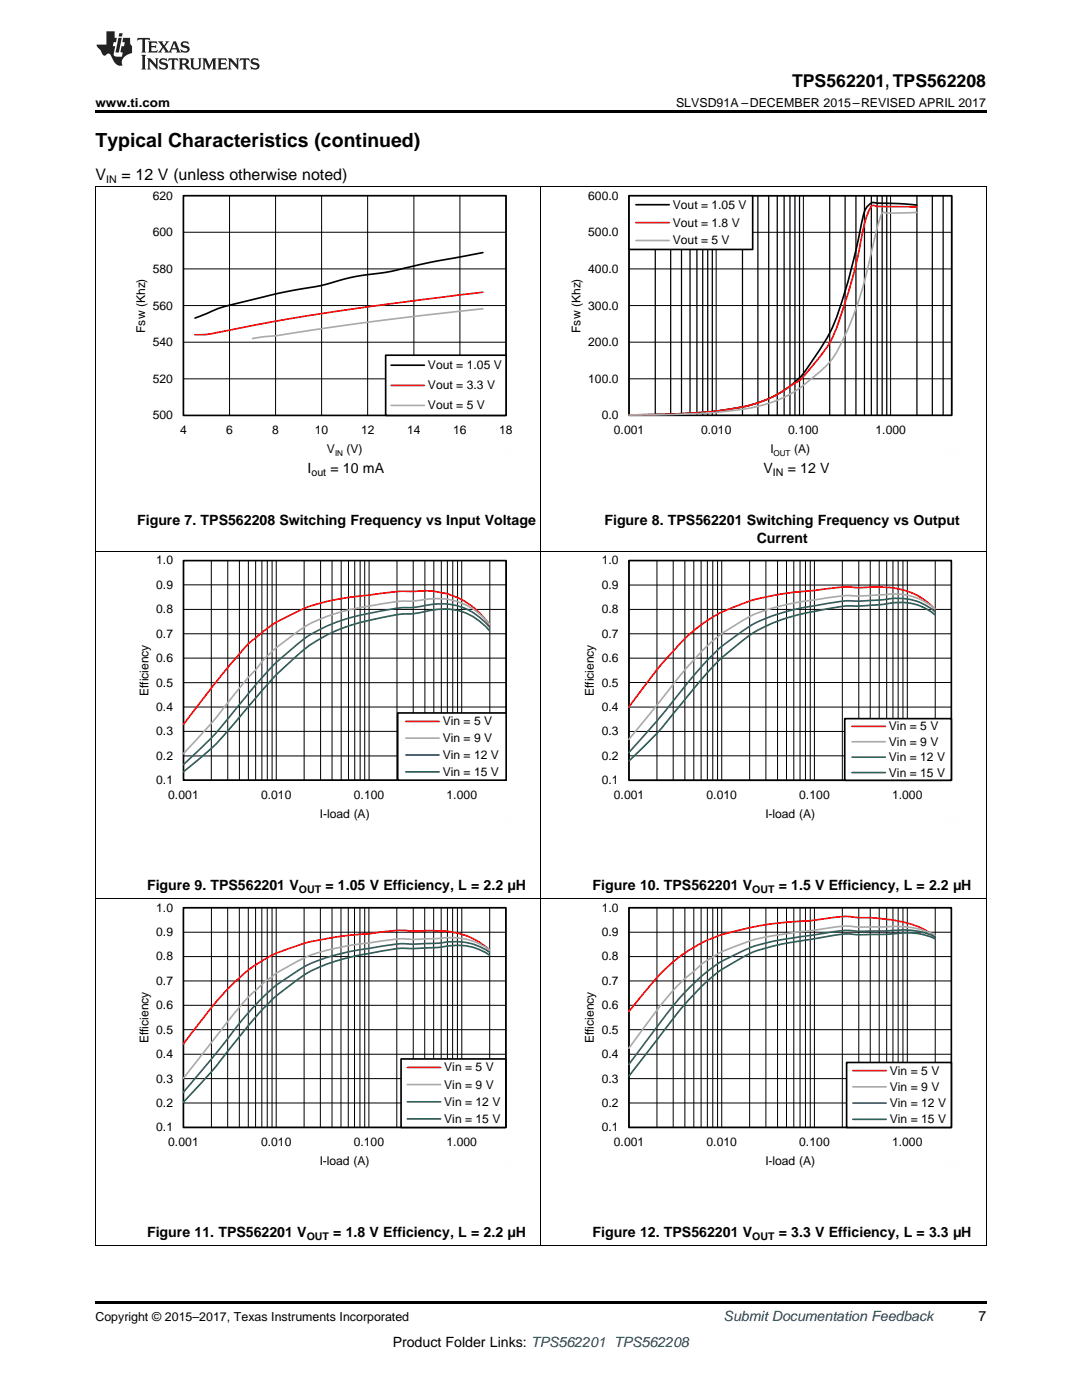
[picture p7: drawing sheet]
<svg xmlns="http://www.w3.org/2000/svg" width="216mm" height="279mm" viewBox="0 0 216 279" stroke-linecap="round" stroke-linejoin="round" font-family="sans-serif">
<path d="M19 259.7h177.8v.5h-177.8z" fill="#000"/>
<g fill="none" stroke="#000" stroke-width=".2">
<path d="M19.1 179.4v69.2M107.9 179.4v69.2M196.8 179.4v69.2M36.6 181.1h64.4v43.9h-64.4zM36.6 195.8h64.4M36.6 190.9h64.4M36.6 186h64.4M42.2 181.1v43.9M45.4 181.1v43.9M47.8 181.1v43.9M49.5 181.1v43.9M51 181.1v43.9"/>
<path d="M52.2 181.1v43.9M53.3 181.1v43.9M54.3 181.1v43.9M55.1 181.1v43.9M60.7 181.1v43.9M63.9 181.1v43.9M66.3 181.1v43.9M68 181.1v43.9M69.5 181.1v43.9M70.7 181.1v43.9M71.8 181.1v43.9M72.8 181.1v43.9"/>
<path d="M73.6 181.1v43.9M79.2 181.1v43.9M82.5 181.1v43.9M84.7 181.1v43.9M86.5 181.1v43.9M88 181.1v43.9M89.3 181.1v43.9M90.3 181.1v43.9M91.3 181.1v43.9M92.1 181.1v43.9M97.7 181.1v43.9M36.6 215.3h64.4"/>
<path d="M36.6 210.4h64.4M36.6 205.5h64.4M36.6 200.6h64.4M36.6 220.1h64.4M19 248.6h177.8"/>
</g>
<path d="M36.6 181.2h64.3v43.8h-64.3z" fill="none" stroke="#000" stroke-width=".33"/>
<path d="M97.7 189.6l-.9-.8-2-1.3a20.1 20.1 0 0 0-10.9-1.7h-1.4a22.9 22.9 0 0 0-7.7 .4l-7.8 .8a41.2 41.2 0 0 0-14.5 4.6 41.3 41.3 0 0 0-11.3 10.7l-4.6 6" fill="none" stroke="#f00" stroke-width=".33"/>
<path d="M97.7 189.6l-2.2-1.3a14.9 14.9 0 0 0-8.6-1l-3.4 .1a32.4 32.4 0 0 0-9.9 .8l-5.2 .7a30.1 30.1 0 0 0-14.4 6.2l-1.5 1.1a56.4 56.4 0 0 0-9.2 10.4l-6.7 8.6" fill="none" stroke="#aaa" stroke-width=".33"/>
<path d="M97.7 190l-2-1.1a13.9 13.9 0 0 0-8.4-.7l-3.8 .2a31.6 31.6 0 0 0-9.9 .9l-4.8 .8a31.1 31.1 0 0 0-13.2 6.2l-3.1 2.6-3.3 3.6-6.4 8.2-6.2 7.3" fill="none" stroke="#295c75" stroke-width=".33"/>
<path d="M97.7 190.6l-1.8-1a12.7 12.7 0 0 0-8.2-.5l-4.2 .2a41.6 41.6 0 0 0-11 1.2l-2.7 .5a29.7 29.7 0 0 0-13.6 6.9l-1.6 1.3-2.4 2.4-5.2 6.2a109.4 109.4 0 0 1-10.4 12.2" fill="none" stroke="#286b49" stroke-width=".33"/>
<path d="M80 211.3h20.9v13.7h-20.9z" fill-rule="evenodd" fill="#fff"/>
<path d="M125.5 181.2h64.3v43.8h-64.3zM80 211.3h20.9v13.7h-20.9z" fill="none" stroke="#000" stroke-width=".33"/>
<path d="M186.6 186.9l-.9-.7-2.2-1.1-3.3-1.1-2.1-.4-3.3-.4-3.4-.1a16.5 16.5 0 0 0-6.6 .2l-3.1 .4-5.8 .5a60.6 60.6 0 0 0-13.9 3.1 31.6 31.6 0 0 0-13.3 10.6l-3.2 4M81.3 213h6.6" fill="none" stroke="#f00" stroke-width=".33"/>
<path d="M186.6 186.7l-.9-.5-2-.7-2.2-.4-3.4-.2-6.7 .1a16.3 16.3 0 0 0-6.6 .3l-8.2 1.1a36.6 36.6 0 0 0-15.2 5.1l-1.5 1-.8 .8a43.1 43.1 0 0 0-9.5 10.3l-4.1 5.6M81.3 216.4h6.6" fill="none" stroke="#aaa" stroke-width=".33"/>
<path d="M186.6 187l-2-.8-2.8-.6-10.4 .3a16.5 16.5 0 0 0-6.6 .3l-7.5 1.1a34.2 34.2 0 0 0-14 4.9l-3.4 2.7a57.9 57.9 0 0 0-9.3 10.7l-5.1 6.8M81.3 219.9h6.6" fill="none" stroke="#295c75" stroke-width=".33"/>
<path d="M186.6 187.3l-2.2-.7-2.6-.4-5.2 .3-5.2 .1a16.2 16.2 0 0 0-6.6 .3l-7.9 1.3a35.8 35.8 0 0 0-7.9 2.4l-1.5 .9a36 36 0 0 0-11.2 9.3l-10.8 14M81.3 223.3h6.6" fill="none" stroke="#286b49" stroke-width=".33"/>
<path d="M22.9 180.1v53.1M35.3 180.1h68.6M103.9 180.1v46.1M22.9 233.1h6.3M97.6 233.1h6.3" fill="none" stroke="#fefefe" stroke-width=".2" stroke-dasharray=".4 .1" stroke-linecap="butt"/>
<g fill="none" stroke="#000" stroke-width=".2">
<path d="M125.5 181.1h64.4v43.9h-64.4zM125.5 195.8h64.4M125.5 190.9h64.4M125.5 186h64.4M131.1 181.1v43.9M134.3 181.1v43.9M136.7 181.1v43.9M138.4 181.1v43.9M139.9 181.1v43.9M141.1 181.1v43.9M142.2 181.1v43.9M143.2 181.1v43.9"/>
<path d="M144 181.1v43.9M149.6 181.1v43.9M152.8 181.1v43.9M155.2 181.1v43.9M156.9 181.1v43.9M158.4 181.1v43.9M159.6 181.1v43.9M160.7 181.1v43.9M161.7 181.1v43.9M162.5 181.1v43.9M168.1 181.1v43.9M171.4 181.1v43.9"/>
<path d="M173.6 181.1v43.9M175.4 181.1v43.9M176.9 181.1v43.9M178.2 181.1v43.9M179.2 181.1v43.9M180.2 181.1v43.9M181 181.1v43.9M186.6 181.1v43.9M125.5 215.3h64.4M125.5 210.4h64.4M125.5 205.5h64.4M125.5 200.6h64.4"/>
<path d="M125.5 220.1h64.4"/>
</g>
<path d="M168.9 212h20.9v13h-20.9z" fill-rule="evenodd" fill="#fff"/>
<path d="M36.6 111.9h64.4v43.8h-64.4zM168.9 212h20.9v13h-20.9z" fill="none" stroke="#000" stroke-width=".33"/>
<path d="M97.7 124.7l-1.8-2.2a15.5 15.5 0 0 0-13.4-4.5 62.8 62.8 0 0 0-10 .9l-4 .5a35.6 35.6 0 0 0-13.4 4.8l-2.3 1.6a27.9 27.9 0 0 0-6.1 6l-3.9 4.8-6.2 8M170.2 213.7h6.6" fill="none" stroke="#f00" stroke-width=".33"/>
<path d="M97.7 124.6l-1.8-1.9a13.5 13.5 0 0 0-12.4-2.9l-.5 .1a59.3 59.3 0 0 0-11.2 1.4l-1.9 .4a31.5 31.5 0 0 0-9.8 3.9l-.7 .5a33.6 33.6 0 0 0-7.4 6.3l-4.9 5.8a110.7 110.7 0 0 1-10.5 12.2M170.2 216.9h6.6" fill="none" stroke="#aaa" stroke-width=".33"/>
<path d="M97.7 125.1l-1.8-1.7a12.3 12.3 0 0 0-11.1-2.6l-1.8 .4a55.2 55.2 0 0 0-11.2 1.6l-1.3 .3a30 30 0 0 0-13.8 7.7l-1.9 1.7-1.7 1.9-5.3 6.2a73.6 73.6 0 0 1-11.2 12M170.2 220.1h6.6" fill="none" stroke="#295c75" stroke-width=".33"/>
<path d="M97.7 125.9l-1.6-1.6a11.6 11.6 0 0 0-10.9-2.3l-2.2 .4a51.7 51.7 0 0 0-11.2 1.8l-1.3 .4a30.7 30.7 0 0 0-13.8 8.6l-2.1 2-6.5 7.6a57.3 57.3 0 0 1-11.5 11.2M170.2 223.4h6.6" fill="none" stroke="#286b49" stroke-width=".33"/>
<path d="M111.8 180.1v53.1M124.2 180.1h68.6M192.8 180.1v46.1M111.8 233.1h6.3M186.5 233.1h6.3" fill="none" stroke="#fefefe" stroke-width=".2" stroke-dasharray=".4 .1" stroke-linecap="butt"/>
<g fill="none" stroke="#000" stroke-width=".2">
<path d="M19.1 110.1v69.3M36.6 111.9h64.4v43.8h-64.4zM36.6 116.7h64.4M42.2 111.9v43.8M45.4 111.9v43.8M47.8 111.9v43.8M49.6 111.9v43.8M51 111.9v43.8M52.3 111.9v43.8M53.3 111.9v43.8M54.3 111.9v43.8M55.1 111.9v43.8"/>
<path d="M60.7 111.9v43.8M64 111.9v43.8M66.3 111.9v43.8M68.1 111.9v43.8M69.5 111.9v43.8M70.8 111.9v43.8M71.9 111.9v43.8M72.8 111.9v43.8M73.6 111.9v43.8M79.2 111.9v43.8M82.5 111.9v43.8M84.8 111.9v43.8"/>
<path d="M86.6 111.9v43.8M88.1 111.9v43.8M89.3 111.9v43.8M90.3 111.9v43.8M91.3 111.9v43.8M92.1 111.9v43.8M97.7 111.9v43.8M107.9 110.1v69.3M196.8 110.1v69.3M36.6 136.2h64.4M36.6 131.3h64.4M36.6 126.5h64.4"/>
<path d="M36.6 121.6h64.4M36.6 150.9h64.4M36.6 146h64.4M36.6 141.1h64.4M19 179.3h177.8"/>
</g>
<path d="M79.4 142.3h21.6v13.4h-21.6z" fill-rule="evenodd" fill="#fff"/>
<path d="M125.5 111.9h64.3v43.8h-64.3zM79.4 142.3h21.6v13.4h-21.6z" fill="none" stroke="#000" stroke-width=".33"/>
<path d="M186.6 121.6l-2-1.8a15.3 15.3 0 0 0-10-2.6l-3.2 .1a38.1 38.1 0 0 0-9.6 .6l-5.5 .6a38.9 38.9 0 0 0-15.2 5.3 35.7 35.7 0 0 0-8 7.5l-2.5 3-5.1 6.8M81 144h6.6" fill="none" stroke="#f00" stroke-width=".33"/>
<path d="M186.6 121.5l-2-1.4a13.3 13.3 0 0 0-8.8-1.4l-3.4 .2a33.2 33.2 0 0 0-9.9 .8l-5.2 .9a31.3 31.3 0 0 0-12.8 5.5l-2.5 2-2.9 2.9a143.9 143.9 0 0 0-9.1 11.1l-4.5 5.5M81 147.3h6.6" fill="none" stroke="#aaa" stroke-width=".33"/>
<path d="M186.6 122.1l-1.8-1.3a12.6 12.6 0 0 0-9-1.1l-3.4 .2a43.8 43.8 0 0 0-11 1.2l-3.7 .7a29.5 29.5 0 0 0-12.6 6.4l-1.6 1.3-3.6 3.6-8.2 10.1-6.2 7M81 150.7h6.6" fill="none" stroke="#295c75" stroke-width=".33"/>
<path d="M186.6 122.7l-1.7-1.1a11.6 11.6 0 0 0-8.7-1l-3.8 .3a43.6 43.6 0 0 0-11.3 1.4l-2 .4a29.5 29.5 0 0 0-13.5 7.2 60.4 60.4 0 0 0-9 9.7l-.3 .4a82.6 82.6 0 0 1-10.8 11.9M81 154h6.6" fill="none" stroke="#286b49" stroke-width=".33"/>
<path d="M22.9 110.8v53.1M35.3 110.8h68.6M103.9 110.8v46.1M22.9 163.8h6.3M97.6 163.8h6.3" fill="none" stroke="#fefefe" stroke-width=".2" stroke-dasharray=".4 .1" stroke-linecap="butt"/>
<g fill="none" stroke="#000" stroke-width=".2">
<path d="M125.5 111.9h64.4v43.8h-64.4zM125.5 116.8h64.4M131.1 111.9v43.8M134.3 111.9v43.8M136.7 111.9v43.8M138.4 111.9v43.8M139.9 111.9v43.8M141.1 111.9v43.8M142.2 111.9v43.8M143.2 111.9v43.8M144 111.9v43.8M149.6 111.9v43.8"/>
<path d="M152.8 111.9v43.8M155.2 111.9v43.8M156.9 111.9v43.8M158.4 111.9v43.8M159.6 111.9v43.8M160.7 111.9v43.8M161.7 111.9v43.8M162.5 111.9v43.8M168.1 111.9v43.8M171.4 111.9v43.8M173.6 111.9v43.8M175.4 111.9v43.8"/>
<path d="M176.9 111.9v43.8M178.2 111.9v43.8M179.2 111.9v43.8M180.2 111.9v43.8M181 111.9v43.8M186.6 111.9v43.8M125.5 136.2h64.4M125.5 131.3h64.4M125.5 126.5h64.4M125.5 121.6h64.4M125.5 150.8h64.4M125.5 146h64.4"/>
<path d="M125.5 141.1h64.4"/>
</g>
<path d="M168.6 143.4h21.2v12.3h-21.2z" fill-rule="evenodd" fill="#fff"/>
<path d="M36.6 39.1h64.4v43.8h-64.4zM96.4 50.4l-9.7 1.8-4.6 1a69.6 69.6 0 0 1-11 2l-2.3 .5a60.5 60.5 0 0 1-11 2.4l-8.3 1.9a39.5 39.5 0 0 0-9.7 3.1l-.9 .4M168.6 143.4h21.2v12.3h-21.2z" fill="none" stroke="#000" stroke-width=".33"/>
<path d="M96.4 58.3l-27.6 3.6-12 1.9-10.1 1.9a40.2 40.2 0 0 1-7.3 1.1h-.5M170 145h6.7" fill="none" stroke="#f00" stroke-width=".33"/>
<path d="M96.4 61.6l-22.1 2.6-18.8 2.8-5.1 .6M170 148h6.7" fill="none" stroke="#aaa" stroke-width=".33"/>
<path d="M170 151.1h6.7" fill="none" stroke="#295c75" stroke-width=".33"/>
<path d="M170 154.2h6.7" fill="none" stroke="#286b49" stroke-width=".33"/>
<path d="M111.8 110.8v53.1M124.2 110.8h68.6M192.8 110.8v46.1M111.8 163.8h6.3M186.5 163.8h6.3" fill="none" stroke="#fefefe" stroke-width=".2" stroke-dasharray=".4 .1" stroke-linecap="butt"/>
<g fill="none" stroke="#000" stroke-width=".2">
<path d="M19.1 37.3v72.8M36.6 39h64.4v43.9h-64.4zM45.8 39v43.9M55 39v43.9M64.2 39v43.9M73.4 39v43.9M82.6 39v43.9M91.8 39v43.9M107.9 37.3v72.8M196.8 37.3v72.8M36.6 53.7h64.4M36.6 46.3h64.4"/>
<path d="M36.6 75.6h64.4M36.6 68.3h64.4M36.6 61h64.4M19 110h177.8"/>
</g>
<path d="M77 70.9h24v12h-24z" fill-rule="evenodd" fill="#fff"/>
<path d="M125.5 39.1h64.4v43.8h-64.4zM182.9 40.9l-3.4-.3-4.5-.1a1.77 1.77 0 0 0-2.3 1.2l-.4 1.1a128 128 0 0 1-6.2 22.6 60.6 60.6 0 0 1-6.5 9.9 22.8 22.8 0 0 1-13.8 6.3l-3.2 .5-4.6 .4-12.5 .3M77 70.9h24v12h-24zM78 72.9h6.7" fill="none" stroke="#000" stroke-width=".33"/>
<path d="M182.9 41.3l-7.9-.1a.92 .92 0 0 0-1.4 .3 37.4 37.4 0 0 0-2.4 9.5 104.4 104.4 0 0 1-5.1 16.4 41.6 41.6 0 0 1-6.8 8.7l-.9 .5a25.7 25.7 0 0 1-13.4 5.2l-2.4 .3-4.9 .4-12.2 .3M78 76.9h6.7" fill="none" stroke="#f00" stroke-width=".33"/>
<path d="M182.9 42.4l-6 .1-.4-.1a.77 .77 0 0 0-.8 .9l-1.5 5.7a72.7 72.7 0 0 1-7.6 21.9 28.3 28.3 0 0 1-6.3 6l-.8 .6a27 27 0 0 1-13.7 4.5l-7.8 .6-12.5 .2M78 80.9h6.7" fill="none" stroke="#aaa" stroke-width=".33"/>
<path d="M22.9 38v53.1M35.3 38h68.6M103.9 38v46.1M22.9 91h6.3M97.6 91h6.3" fill="none" stroke="#fefefe" stroke-width=".2" stroke-dasharray=".4 .1" stroke-linecap="butt"/>
<path d="M142.9 39v43.9M160.3 39v43.9M177.7 39v43.9M189.9 39h-64.4v43.9h64.4M125.5 53.7h64.4M125.5 46.4h64.4M125.5 75.6h64.4M125.5 68.3h64.4M125.5 61h64.4" fill="none" stroke="#000" stroke-width=".2"/>
<g fill="none" stroke="#000" stroke-width=".25">
<path d="M130.8 39.1v43.8M133.8 39.1v43.8M136 39.1v43.8M137.7 39.1v43.8M139.1 39.1v43.8M140.2 39.1v43.8M141.2 39.1v43.8M142.1 39.1v43.8M148.2 39.1v43.8M151.2 39.1v43.8M153.4 39.1v43.8M155.1 39.1v43.8"/>
<path d="M156.5 39.1v43.8M157.6 39.1v43.8M158.6 39.1v43.8M159.5 39.1v43.8M165.6 39.1v43.8M168.6 39.1v43.8M170.8 39.1v43.8M172.5 39.1v43.8M173.9 39.1v43.8M175 39.1v43.8M176 39.1v43.8M176.9 39.1v43.8"/>
<path d="M183 39.1v43.8M186 39.1v43.8M188.2 39.1v43.8M189.9 39.1v43.8"/>
</g>
<path d="M125.5 39.1h24.7v10.7h-24.7z" fill-rule="evenodd" fill="#fff"/>
<path d="M125.5 39.1h24.7v10.7h-24.7zM126.9 40.9h6.6" fill="none" stroke="#000" stroke-width=".33"/>
<path d="M126.9 44.4h6.6" fill="none" stroke="#f00" stroke-width=".33"/>
<path d="M126.9 48h6.6" fill="none" stroke="#aaa" stroke-width=".33"/>
<path d="M111.8 38v53.1M124.2 38h68.6M192.8 38v46.1M111.8 91h6.3M186.5 91h6.3" fill="none" stroke="#fefefe" stroke-width=".2" stroke-dasharray=".4 .1" stroke-linecap="butt"/>
<path d="M19 37.2h177.8" fill="none" stroke="#000" stroke-width=".2"/>
<path d="M19 22h177.8v.5h-177.8z" fill="#000"/>
<g fill="#231f20">
<path d="M27.5 7.6l-.1 .5 .4-.2h.6v.1v2.1l-.2 .4h1l-.3-.4v-2.1l.1-.1h.5l.5 .2-.2-.5zM29.5 8.3l.2 .3v1.5l-.2 .4h1.8l.2-.6a1.04 1.04 0 0 1-1.3 .2v-.7h.6l.3 .2v-.6l-.3 .2h-.6v-.6l.8-.1 .4 .3-.2-.5zM31.5 8.3l.9 1.1-.9 1.1h.8l-.2-.2 .5-.7 .4 .7-.2 .2h1.5l-.1-.2 .1-.4h.9l.1 .4-.2 .2h1l-.3-.3-.7-1.9h-.5l-.9 2-.8-1 .9-1h-.8l.1 .3-.3 .5-.4-.6 .2-.2zM34.7 8.6l.4 1h-.7zM36.3 8.4a.63 .63 0 0 0-.2 .7 .63 .63 0 0 0 .6 .4l.6 .2 .1 .2a.75 .75 0 0 1-.7 .4 .75 .75 0 0 1-.6-.5l.1 .7 .1-.1a1.11 1.11 0 0 0 1.5-.6 1.13 1.13 0 0 0-1.2-.8l-.1-.4a1.04 1.04 0 0 1 1.2 .2l-.2-.5-.1 .1-.5-.2zM28.2 10.9l.2 .4v2.2l-.2 .4h1l-.3-.4v-2.2l.3-.4zM29.3 11.6l.3 .4v1.5l-.3 .4h.8l-.2-.4v-1.3l1.5 1.7v-1.9l.2-.4h-.7l.2 .4v.9l-1.1-1.3zM32 11.8a.62 .62 0 0 0-.2 .7 .62 .62 0 0 0 .6 .4l.6 .1 .1 .3a.76 .76 0 0 1-.7 .3 .76 .76 0 0 1-.6-.4l.1 .7 .1-.1a1.11 1.11 0 0 0 1.5-.6 1.13 1.13 0 0 0-1.2-.8l-.1-.4a1.04 1.04 0 0 1 1.2 .2l-.2-.6-.1 .1-.5-.1zM33.7 11.6l-.2 .6a.61 .61 0 0 1 .8-.3v1.6l-.2 .4h.9l-.2-.4v-1.6a.63 .63 0 0 1 .8 .3l-.2-.6zM35.6 11.6l.3 .4v1.5l-.3 .4h1l-.2-.2v-.8l.5 .2a.76 .76 0 0 0 1.2 .7l-1-1a.58 .58 0 0 0 .6-.5 .58 .58 0 0 0-.5-.6zM36.4 11.9h.1a.45 .45 0 0 1 .5 .1 .45 .45 0 0 1 .1 .5l-.7 .2zM37.9 11.6l.2 .2a2.17 2.17 0 0 0 .3 1.9 .99 .99 0 0 0 1.6-.6v-1.1l.2-.4h-.7l.2 .2a1.92 1.92 0 0 1-.2 1.8 .6 .6 0 0 1-.9-.5v-1.1l.2-.4zM40.4 11.6l.2 .4v1.5l-.2 .4h.7l-.2-.4v-1.4l.8 1.8 .8-1.8v1.4l-.2 .4h.9l-.2-.4v-1.5l.2-.4h-.8l-.6 1.5-.6-1.5zM43.4 11.6l.2 .4v1.5l-.2 .4h1.8l.2-.6a1.04 1.04 0 0 1-1.3 .1v-.6h.5l.4 .2v-.6l-.4 .2h-.5v-.7h.8l.3 .3-.1-.6zM45.5 11.6l.2 .4v1.5l-.2 .4h.7l-.2-.4v-1.3l1.5 1.7v-1.9l.2-.4h-.7l.2 .4v.9l-1.1-1.3zM47.9 11.6l-.1 .6a.61 .61 0 0 1 .8-.3v1.6l-.3 .4h1l-.3-.4 .1-1.6a.63 .63 0 0 1 .7 .3l-.1-.6zM50.2 11.8a.62 .62 0 0 0-.2 .7 .62 .62 0 0 0 .6 .4l.6 .1 .2 .3a.76 .76 0 0 1-.8 .3 .76 .76 0 0 1-.6-.4l.1 .7 .2-.1a1.11 1.11 0 0 0 1.5-.6 1.13 1.13 0 0 0-1.3-.8l-.1-.4a1.04 1.04 0 0 1 1.2 .2l-.1-.6-.2 .1-.5-.1z"/>
<path d="M21.2 6.3v2.6h-1.9l.1 .4 .7 .9a.91 .91 0 0 0 1 .8 .56 .56 0 0 1 .5-.3 .56 .56 0 0 1 .5 .3l.4 .8a1.53 1.53 0 0 0 1.9 1.2 1.54 1.54 0 0 1 1-2.1l.9-.3v-1.4a1.52 1.52 0 0 1-.3-1.6h-1.4l-.2 .8h.5l-.2 .8h-.4l-.2 1v.2l.4 .1-.2 .8a1.93 1.93 0 0 1-1.6-.3l.3-1.8h-.5l.2-.8h.4l.2-.8h-.4v-1.3zM23.6 7.6l-.6 2.9h.7l.6-2.9zM23.8 6.6l-.1 .7h.6l.2-.7z"/>
</g>
<text font-size="3.9" x="19" y="29.3">Typical Characteristics (continued)</text>
<text font-size="3.5" x="158" y="17.3">TPS562201, TPS562208</text>
<g font-size="3.2">
<text x="19" y="36">V</text>
<text x="24.2" y="36">= 12 V (unless otherwise noted)</text>
</g>
<g font-size="2.8">
<text x="61.4" y="94.4">I</text>
<text x="65.9" y="94.4">= 10 mA</text>
<text x="152.4" y="94.4">V</text>
<text x="157.2" y="94.4">= 12 V</text>
<text x="27.4" y="104.8">Figure 7. TPS562208 Switching Frequency vs Input Voltage</text>
<text x="120.6" y="104.8">Figure 8. TPS562201 Switching Frequency vs Output</text>
<text x="151" y="108.3">Current</text>
<text x="29.4" y="177.6">Figure 9. TPS562201 V</text>
<text x="64.9" y="177.6">= 1.05 V Efficiency, L = 2.2 µH</text>
<text x="118.3" y="177.6">Figure 10. TPS562201 V</text>
<text x="155.4" y="177.6">= 1.5 V Efficiency, L = 2.2 µH</text>
<text x="29.4" y="246.9">Figure 11. TPS562201 V</text>
<text x="66.5" y="246.9">= 1.8 V Efficiency, L = 2.2 µH</text>
<text x="118.3" y="246.9">Figure 12. TPS562201 V</text>
<text x="155.4" y="246.9">= 3.3 V Efficiency, L = 3.3 µH</text>
<text x="195.3" y="263.6">7</text>
<text x="78.4" y="268.9">Product Folder Links: TPS562201 TPS562208</text>
</g>
<text font-size="2.8" fill="#0000c8" x="144.4" y="263.6">Submit Documentation Feedback</text>
<g font-size="2.5">
<text x="19" y="21.4">www.ti.com</text>
<text x="134.9" y="21.4">SLVSD91A –DECEMBER 2015–REVISED APRIL 2017</text>
<text x="19" y="263.6">Copyright © 2015–2017, Texas Instruments Incorporated</text>
</g>
<g font-size="2.4">
<text x="30.5" y="39.8">620</text>
<text x="117.4" y="39.8">600.0</text>
<text x="134.2" y="41.6">Vout = 1.05 V</text>
<text x="30.5" y="47.2">600</text>
<text x="117.4" y="47.1">500.0</text>
<text x="134.2" y="45.2">Vout = 1.8 V</text>
<text x="134.2" y="48.8">Vout = 5 V</text>
<text x="30.5" y="54.5">580</text>
<text x="117.4" y="54.5">400.0</text>
<text x="30.5" y="61.8">560</text>
<text x="117.4" y="61.8">300.0</text>
<text x="28.9" y="66.4" transform="rotate(-90 28.9 66.4)">Fsw (Khz)</text>
<text x="30.5" y="69.1">540</text>
<text x="115.8" y="66.4" transform="rotate(-90 115.8 66.4)">Fsw (Khz)</text>
<text x="117.4" y="69.1">200.0</text>
<text x="30.5" y="76.4">520</text>
<text x="85.4" y="73.7">Vout = 1.05 V</text>
<text x="85.4" y="77.7">Vout = 3.3 V</text>
<text x="117.4" y="76.4">100.0</text>
<text x="30.5" y="83.7">500</text>
<text x="85.4" y="81.7">Vout = 5 V</text>
<text x="120.1" y="83.7">0.0</text>
<text x="35.9" y="86.6">4</text>
<text x="45.1" y="86.6">6</text>
<text x="54.3" y="86.6">8</text>
<text x="62.8" y="86.6">10</text>
<text x="72" y="86.6">12</text>
<text x="81.2" y="86.6">14</text>
<text x="90.4" y="86.6">16</text>
<text x="99.6" y="86.6">18</text>
<text x="122.5" y="86.6">0.001</text>
<text x="139.9" y="86.6">0.010</text>
<text x="157.3" y="86.6">0.100</text>
<text x="174.7" y="86.6">1.000</text>
<text x="65.2" y="90.4">V</text>
<text x="69.1" y="90.4">(V)</text>
<text x="153.7" y="90.4">I</text>
<text x="158.5" y="90.4">(A)</text>
<text x="31.2" y="112.6">1.0</text>
<text x="120.1" y="112.7">1.0</text>
<text x="31.2" y="117.5">0.9</text>
<text x="120.1" y="117.5">0.9</text>
<text x="31.2" y="122.4">0.8</text>
<text x="120.1" y="122.4">0.8</text>
<text x="31.2" y="127.3">0.7</text>
<text x="120.1" y="127.3">0.7</text>
<text x="31.2" y="137">0.5</text>
<text x="31.2" y="132.1">0.6</text>
<text x="120.1" y="137">0.5</text>
<text x="120.1" y="132.2">0.6</text>
<text x="29.6" y="138.9" transform="rotate(-90 29.6 138.9)">Efficiency</text>
<text x="31.2" y="141.9">0.4</text>
<text x="118.5" y="138.9" transform="rotate(-90 118.5 138.9)">Efficiency</text>
<text x="120.1" y="141.9">0.4</text>
<text x="31.2" y="146.8">0.3</text>
<text x="88.3" y="144.8">Vin = 5 V</text>
<text x="88.3" y="148.1">Vin = 9 V</text>
<text x="120.1" y="146.8">0.3</text>
<text x="177.4" y="145.8">Vin = 5 V</text>
<text x="177.4" y="148.8">Vin = 9 V</text>
<text x="31.2" y="151.6">0.2</text>
<text x="88.3" y="151.5">Vin = 12 V</text>
<text x="88.3" y="154.8">Vin = 15 V</text>
<text x="120.1" y="151.6">0.2</text>
<text x="177.4" y="151.9">Vin = 12 V</text>
<text x="177.4" y="155">Vin = 15 V</text>
<text x="31.2" y="156.5">0.1</text>
<text x="33.6" y="159.4">0.001</text>
<text x="52.1" y="159.4">0.010</text>
<text x="70.6" y="159.4">0.100</text>
<text x="89.1" y="159.4">1.000</text>
<text x="120.1" y="156.5">0.1</text>
<text x="122.5" y="159.4">0.001</text>
<text x="141" y="159.4">0.010</text>
<text x="159.5" y="159.4">0.100</text>
<text x="178" y="159.4">1.000</text>
<text x="63.8" y="163.2">I-load (A)</text>
<text x="152.7" y="163.2">I-load (A)</text>
<text x="31.2" y="181.9">1.0</text>
<text x="120.1" y="181.9">1.0</text>
<text x="31.2" y="191.7">0.8</text>
<text x="31.2" y="186.8">0.9</text>
<text x="120.1" y="191.7">0.8</text>
<text x="120.1" y="186.8">0.9</text>
<text x="31.2" y="196.6">0.7</text>
<text x="120.1" y="196.6">0.7</text>
<text x="31.2" y="201.4">0.6</text>
<text x="120.1" y="201.4">0.6</text>
<text x="29.6" y="208.2" transform="rotate(-90 29.6 208.2)">Efficiency</text>
<text x="31.2" y="206.3">0.5</text>
<text x="118.5" y="208.2" transform="rotate(-90 118.5 208.2)">Efficiency</text>
<text x="120.1" y="206.3">0.5</text>
<text x="31.2" y="211.2">0.4</text>
<text x="88.6" y="213.8">Vin = 5 V</text>
<text x="120.1" y="211.2">0.4</text>
<text x="177.5" y="214.4">Vin = 5 V</text>
<text x="31.2" y="220.9">0.2</text>
<text x="31.2" y="216">0.3</text>
<text x="88.6" y="217.3">Vin = 9 V</text>
<text x="88.6" y="220.7">Vin = 12 V</text>
<text x="120.1" y="220.9">0.2</text>
<text x="120.1" y="216">0.3</text>
<text x="177.5" y="217.7">Vin = 9 V</text>
<text x="177.5" y="220.9">Vin = 12 V</text>
<text x="31.2" y="225.8">0.1</text>
<text x="88.6" y="224.1">Vin = 15 V</text>
<text x="120.1" y="225.8">0.1</text>
<text x="177.5" y="224.2">Vin = 15 V</text>
<text x="33.6" y="228.7">0.001</text>
<text x="52.1" y="228.7">0.010</text>
<text x="63.8" y="232.5">I-load (A)</text>
<text x="70.6" y="228.7">0.100</text>
<text x="89.1" y="228.7">1.000</text>
<text x="122.5" y="228.7">0.001</text>
<text x="141" y="228.7">0.010</text>
<text x="152.7" y="232.5">I-load (A)</text>
<text x="159.5" y="228.7">0.100</text>
<text x="178" y="228.7">1.000</text>
</g>
<g font-size="2.1">
<text x="21.2" y="36.6">IN</text>
<text x="62.2" y="95">out</text>
<text x="154.2" y="95">IN</text>
<text x="59.7" y="178.2">OUT</text>
<text x="150.1" y="178.2">OUT</text>
<text x="61.2" y="247.4">OUT</text>
<text x="150.1" y="247.4">OUT</text>
</g>
<g font-size="1.6">
<text x="66.8" y="91">IN</text>
<text x="154.4" y="91">OUT</text>
</g>
</svg>
